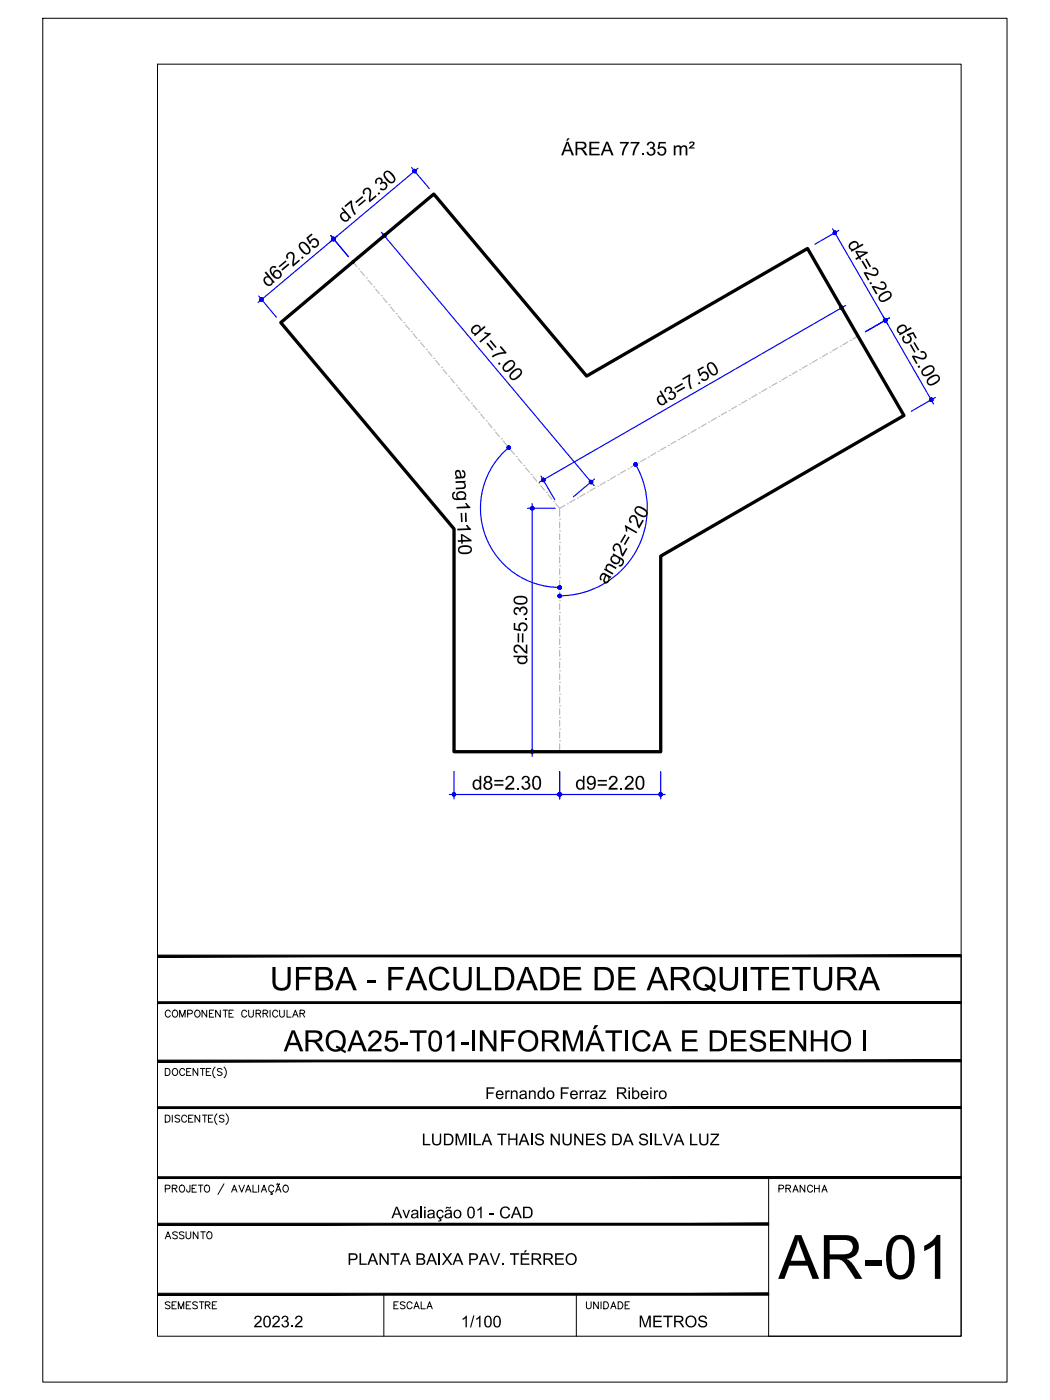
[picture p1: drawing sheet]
<svg xmlns="http://www.w3.org/2000/svg" width="229mm" height="305mm" viewBox="0 0 229 305" stroke-linecap="round" stroke-linejoin="round" font-family="sans-serif">
<!-- layer: ARQ_EIXO CINZA 04 -->
<g fill="none" stroke="#bababa" stroke-width=".25">
<path d="M76.8 57l.9 1.1M78.1 58.5h.1M78.5 59.1l.8 .9M79.8 60.5h.1M80.1 61l.9 1M81.4 62.4h.1M81.8 62.9l.8 1M83 64.4h.1M83.4 64.9l.8 1M84.7 66.3h.1M85 66.8l.9 1M86.3 68.3h.1"/>
<path d="M86.7 68.8l.8 1M87.9 70.2h.1M88.3 70.7l.9 1M89.5 72.2h.1M90 72.7l.8 1M91.2 74.1h.1M91.6 74.6l.8 1M92.8 76.1h.1M93.2 76.5l.8 1M94.4 78h.1M94.9 78.5l.8 1M96.1 80h.1"/>
<path d="M175.8 79.5l-1.1 .7M176.3 79.2h.1M178 78.3l-1.1 .6M178.5 77.9h.1M180.2 77l-1.1 .6M180.7 76.7h.1M182.4 75.7l-1.1 .7M182.9 75.4h.1M184.6 74.5l-1.1 .6M185.1 74.1h.1M186.8 73.2l-1.1 .6M96.5 80.4l.8 1"/>
<path d="M97.7 81.9h.1M98.1 82.4l.8 1M99.4 83.9h.1M99.7 84.3l.9 1M101 85.8h.1M101.4 86.3l.8 .9M102.6 87.8h.1M103 88.2l.8 1M104.2 89.7h.1M104.6 90.2l.9 .9M105.9 91.7h.1M106.3 92.1l.8 1"/>
<path d="M107.5 93.6h.1M107.9 94.1l.8 .9M109.1 95.5h.1M109.6 96l.8 1M110.8 97.5h.1M111.2 98l.8 .9M112.4 99.4h.1M112.8 99.9l.8 1M140.6 99.9l-1.1 .6M141.1 99.5h.1M142.8 98.6l-1.1 .6M143.3 98.3h.1"/>
<path d="M144.9 97.3l-1.1 .7M145.5 97h.1M147.2 96.1l-1.2 .6M147.7 95.7h.1M149.4 94.8l-1.1 .6M149.9 94.4h.1M151.6 93.5l-1.1 .6M152.1 93.2h.1M153.8 92.2l-1.1 .7M154.3 91.9h.1M156 91l-1.1 .6M156.5 90.6h.1"/>
<path d="M158.2 89.7l-1.1 .6M158.7 89.4h.1M160.4 88.4l-1.1 .7M160.9 88.1h.1M162.6 87.2l-1.1 .6M163.1 86.8h.1M164.8 85.9l-1.1 .6M165.3 85.6h.1M167 84.6l-1.1 .7M167.5 84.3h.1M169.2 83.4l-1.1 .6M169.7 83h.1"/>
<path d="M171.4 82.1l-1.1 .6M171.9 81.7h.1M173.6 80.8l-1.1 .6M174.1 80.5h.1M114 101.3h.1M114.4 101.9l.9 .9M115.7 103.3h.1M116.1 103.8l.8 1M117.3 105.2h.1M117.7 105.7l.8 1M119 107.2h.1M119.3 107.7l.8 1"/>
<path d="M120.6 109.1h.1M121 109.6l.8 1.1M121.8 118.1h.1M121.8 115.6h.1M121.8 113h.1M121.8 113.7v1.2M121.8 116.2v1.3M121.8 118.7v1.3M123 110l-1.2 .7v1.7M123.5 109.7h.1M125.2 108.8l-1.1 .6M125.7 108.4h.1"/>
<path d="M127.4 107.5l-1.1 .6M127.9 107.1h.1M129.6 106.2l-1.1 .6M130.1 105.9h.1M131.8 104.9l-1.1 .7M132.3 104.6h.1M134 103.7l-1.1 .6M134.5 103.3h.1M136.2 102.4l-1.1 .6M136.7 102.1h.1M138.4 101.1l-1.1 .7M138.9 100.8h.1"/>
<path d="M121.8 138.4h.1M121.8 135.9h.1M121.8 133.4h.1M121.8 130.8h.1M121.8 128.3h.1M121.8 125.7h.1M121.8 123.2h.1M121.8 120.7h.1M121.8 121.3v1.3M121.8 123.8v1.3M121.8 126.4v1.2M121.8 128.9v1.3"/>
<path d="M121.8 131.4v1.3M121.8 134v1.3M121.8 136.5v1.3M121.8 139.1v1.2M121.8 158.8h.1M121.8 156.2h.1M121.8 153.7h.1M121.8 151.1h.1M121.8 148.6h.1M121.8 146.1h.1M121.8 143.5h.1M121.8 141h.1"/>
<path d="M121.8 141.6v1.3M121.8 144.1v1.3M121.8 146.7v1.3M121.8 149.2v1.3M121.8 151.8v1.2M121.8 154.3v1.3M121.8 156.8v1.3M121.8 159.4v1.3M121.8 161.3h.1M121.8 161.9v1.8"/>
</g>
<!-- layer: COTA AZUL -->
<g fill="none" stroke="#00f" stroke-width=".25">
<path d="M89.6 36.5l3.9 4.6M91 36.6l-34.8 29.3M72 51.3l3.9 4.6M83 50.5l46.3 55.2M84.5 50.7l-4.7 3.8M181.3 49.8l21.9 38.1M182.6 50.2l-5.2 3M56.3 64.4l3.9 4.6M182.7 66.1l3 5.2M184.1 66.5l-66.7 38.5M193.6 69.2l-5.2 3M110.8 97.4a17.3 17.3 0 0 0-5.2 19.1 17.3 17.3 0 0 0 16.3 11.4"/>
<path d="M203.6 86.5l-5.2 3M114.9 110.7h6M115.9 109.6v55.1M117.8 103.6l3 5.2M129.4 104.3l-4.6 3.9M138.4 101.1a19.1 19.1 0 0 1-16.5 28.6M97.8 173h47M98.8 168v5.9M114.9 163.7h6M121.8 168v5.9M143.8 168v5.9"/>
</g>
<g fill="#00f" stroke="#00f" stroke-width=".22">
<path d="M83.4 51l-.1 .2 .4 .1zM83.3 51.2l.4 .1-.4 .1zM83.3 51.4l.1 .2 .3-.3z"/>
<path d="M83.4 51.6l.1 .1 .2-.4zM83.7 51.3v.4h-.2zM83.7 51.3v.4l.2-.1z"/>
<path d="M83.7 51.3l.2 .3 .1-.2zM83.7 51.3h.3v.1zM83.7 51.3h.3l-.1-.2z"/>
<path d="M83.8 51l-.1 .3 .2-.2zM83.6 51h.2l-.1 .3zM83.4 51l.3 .3-.1-.3z"/>
<path d="M128.7 104.9l.2 .3 .1-.1zM128.7 104.9h.3v.2zM128.7 104.9h.3l-.1-.2z"/>
<path d="M128.8 104.6l-.1 .3 .2-.2zM128.6 104.6h.2l-.1 .3zM128.4 104.6l.3 .3-.1-.3z"/>
<path d="M128.4 104.6l-.1 .2 .4 .1zM128.3 104.8l.4 .1-.4 .1zM128.3 105l.1 .2 .3-.3z"/>
<path d="M128.7 104.9l-.3 .3 .1 .1zM128.7 104.9v.4h-.2zM128.7 104.9v.4l.2-.1z"/>
<path d="M115.7 110.3l.2 .4v-.4zM115.7 110.3l.2 .4-.4-.2zM115.5 110.5v.2h.4z"/>
<path d="M115.5 110.7v.2l.4-.2zM115.5 110.9l.4-.2-.2 .3zM115.9 110.7l-.2 .3h.2z"/>
<path d="M115.9 110.7v.3h.1zM115.9 110.7l.3 .2-.2 .1zM115.9 110.7l.3 .2v-.2z"/>
<path d="M115.9 110.7h.3v-.2zM116 110.3l.2 .2-.3 .2zM115.9 110.3v.4l.1-.4z"/>
<path d="M115.9 163.7v.3h.1zM115.9 163.7l.3 .1-.2 .2zM115.9 163.7l.3 .1v-.1z"/>
<path d="M115.9 163.7h.3v-.2zM116 163.3l.2 .2-.3 .2zM115.9 163.3v.4l.1-.4z"/>
<path d="M115.7 163.3l.2 .4v-.4zM115.7 163.3l.2 .4-.4-.2zM115.5 163.5v.2h.4z"/>
<path d="M115.5 163.7v.1l.4-.1zM115.5 163.8l.4-.1-.2 .3zM115.9 163.7l-.2 .3h.2z"/>
<path d="M117.9 104.7l.2 .1 .2-.3zM118.3 104.5v.4l-.2-.1zM118.3 104.5v.4l.1-.1z"/>
<path d="M118.3 104.5l.1 .3 .2-.1zM118.3 104.5h.4l-.1 .2zM118.3 104.5h.4l-.1-.2z"/>
<path d="M118.4 104.2l-.1 .3 .3-.2zM118.3 104.1l.1 .1-.1 .3zM118.1 104.2l.2 .3v-.4z"/>
<path d="M118.1 104.2l-.2 .1 .4 .2zM117.9 104.3l.4 .2h-.4zM117.9 104.5v.2l.4-.2z"/>
<path d="M183 66.7l-.1 .1 .3 .2zM182.9 66.8l.3 .2h-.4zM182.8 67l.1 .2 .3-.2z"/>
<path d="M182.9 67.2l.1 .1 .2-.3zM183.2 67v.4l-.2-.1zM183.2 67v.4l.2-.1z"/>
<path d="M181.6 50.3l-.2 .2 .3 .2zM181.4 50.5l.3 .2h-.3zM181.4 50.7v.1l.3-.1z"/>
<path d="M181.4 50.8l.2 .2 .1-.3zM181.7 50.7v.4l-.1-.1zM181.7 50.7v.4l.2-.1z"/>
<path d="M181.7 50.7l.2 .3 .2-.2zM181.7 50.7h.4v.1zM181.7 50.7h.4v-.2z"/>
<path d="M181.9 50.3l-.2 .4 .4-.2zM181.7 50.3h.2l-.2 .4zM181.6 50.3l.1 .4v-.4z"/>
<path d="M192.7 69.7l.3 .4 .1-.2zM192.7 69.7h.4v.2zM192.7 69.7h.4v-.1z"/>
<path d="M193 69.4l-.3 .3 .4-.1zM192.7 69.3l.3 .1-.3 .3zM192.6 69.4l.1 .3v-.4z"/>
<path d="M192.6 69.4l-.2 .2 .3 .1zM192.4 69.6l.3 .1h-.3zM192.4 69.7v.2l.3-.2z"/>
<path d="M192.4 69.9l.2 .2 .1-.4zM192.7 69.7v.4h-.1zM192.7 69.7v.4h.3z"/>
<path d="M192.6 69.4l-.2 .2 .3 .1zM192.4 69.6l.3 .1h-.3zM192.4 69.7v.2l.3-.2z"/>
<path d="M192.4 69.9l.2 .2 .1-.4zM192.7 69.7v.4h-.1zM192.7 69.7v.4h.3z"/>
<path d="M192.7 69.7l.3 .4 .1-.2zM192.7 69.7h.4v.2zM192.7 69.7h.4v-.1z"/>
<path d="M193 69.4l-.3 .3 .4-.1zM192.7 69.3l.3 .1-.3 .3zM192.6 69.4l.1 .3v-.4z"/>
<path d="M202.8 87l.1 .4 .2-.2zM202.8 87h.3v.2zM202.8 87h.3v-.1z"/>
<path d="M202.9 86.7l-.1 .3 .3-.1zM202.8 86.7h.1l-.1 .3zM202.6 86.7l.2 .3v-.3z"/>
<path d="M202.6 86.7l-.2 .2 .4 .1zM202.4 86.9l.4 .1h-.4zM202.4 87v.2l.4-.2z"/>
<path d="M202.4 87.2l.2 .2 .2-.4zM202.8 87v.4h-.2zM202.8 87v.4h.1z"/>
<path d="M72.8 51.7l-.2 .3 .3-.2zM72.6 51.6l.2 .1-.2 .3zM72.4 51.7l.2 .3v-.4z"/>
<path d="M72.4 51.7l-.1 .2 .3 .1zM72.3 51.9l.3 .1-.3 .1zM72.3 52.1v.2l.3-.3z"/>
<path d="M72.3 52.3l.2 .1 .1-.4zM72.6 52l.1 .4h-.2zM72.6 52l.1 .4 .2-.1z"/>
<path d="M72.6 52l.3 .3 .1-.1zM72.6 52h.4v.2zM72.6 52h.4l-.1-.2z"/>
<path d="M56.6 65.4l.2 .2 .1-.4zM56.9 65.2l.1 .4h-.2zM56.9 65.2l.1 .4 .2-.1z"/>
<path d="M56.9 65.2l.3 .3 .1-.2zM56.9 65.2h.4v.1zM56.9 65.2h.4l-.1-.2z"/>
<path d="M57.1 64.9l-.2 .3 .3-.2zM56.9 64.9h.2l-.2 .3zM56.7 64.9l.2 .3v-.3z"/>
<path d="M56.7 64.9l-.1 .2 .3 .1zM56.6 65.1l.3 .1-.3 .1zM56.6 65.3v.1l.3-.2z"/>
<path d="M72.3 52.3l.2 .1 .1-.4zM72.6 52l.1 .4h-.2zM72.6 52l.1 .4 .2-.1z"/>
<path d="M72.6 52l.3 .3 .1-.1zM72.6 52h.4v.2zM72.6 52h.4l-.1-.2z"/>
<path d="M72.8 51.7l-.2 .3 .3-.2zM72.6 51.6l.2 .1-.2 .3zM72.4 51.7l.2 .3v-.4z"/>
<path d="M72.4 51.7l-.1 .2 .3 .1zM72.3 51.9l.3 .1-.3 .1zM72.3 52.1v.2l.3-.3z"/>
<path d="M90.4 36.9l-.1 .4 .3-.3zM90.2 36.9h.2l-.1 .4zM90 37l.3 .3-.1-.4z"/>
<path d="M90 37l-.1 .1 .4 .2zM89.9 37.1l.4 .2h-.4zM89.9 37.3l.1 .2 .3-.2z"/>
<path d="M90 37.5l.1 .1 .2-.3zM90.3 37.3v.3h-.2zM90.3 37.3v.3l.2-.1z"/>
<path d="M90.3 37.3l.2 .2 .1-.1zM90.3 37.3l.3-.1v.2zM90.3 37.3l.3-.1v-.2z"/>
<path d="M121.8 173h.4v-.2zM122 172.6l.2 .2-.4 .2zM121.8 172.6v.4l.2-.4z"/>
<path d="M121.7 172.6l.1 .4v-.4zM121.5 172.8l.2-.2 .1 .4zM121.5 172.8v.2h.3z"/>
<path d="M121.5 173v.1l.3-.1zM121.5 173.1l.3-.1-.1 .3zM121.8 173l-.1 .3 .1 .1z"/>
<path d="M121.8 173v.4l.2-.1zM121.8 173l.4 .1-.2 .2zM121.8 173l.4 .1v-.1z"/>
<path d="M98.5 173v.1l.3-.1zM98.5 173.1l.3-.1-.2 .3zM98.8 173l-.2 .3 .2 .1z"/>
<path d="M98.8 173v.4l.2-.1zM98.8 173l.3 .1-.1 .2zM98.8 173l.3 .1 .1-.1z"/>
<path d="M98.8 173h.4l-.1-.2zM99 172.6l.1 .2-.3 .2zM98.8 172.6v.4l.2-.4z"/>
<path d="M98.6 172.6l.2 .4v-.4zM98.6 172.6l.2 .4-.3-.2zM98.5 172.8v.2h.3z"/>
<path d="M143.8 173h.4v-.2zM144 172.6l.2 .2-.4 .2zM143.8 172.6v.4l.2-.4z"/>
<path d="M143.6 172.6l.2 .4v-.4zM143.6 172.6l.2 .4-.3-.2zM143.5 172.8v.2h.3z"/>
<path d="M143.5 173v.1l.3-.1zM143.5 173.1l.3-.1-.2 .3zM143.8 173l-.2 .3 .2 .1z"/>
<path d="M143.8 173v.4l.2-.1zM143.8 173l.4 .1-.2 .2zM143.8 173l.4 .1v-.1z"/>
<path d="M121.5 173v.1l.3-.1zM121.5 173.1l.3-.1-.1 .3zM121.8 173l-.1 .3 .1 .1z"/>
<path d="M121.8 173v.4l.2-.1zM121.8 173l.4 .1-.2 .2zM121.8 173l.4 .1v-.1z"/>
<path d="M121.8 173h.4v-.2zM122 172.6l.2 .2-.4 .2zM121.8 172.6v.4l.2-.4z"/>
<path d="M121.7 172.6l.1 .4v-.4zM121.5 172.8l.2-.2 .1 .4zM121.5 172.8v.2h.3z"/>
<path d="M110.9 97.1l-.2 .4 .3-.3zM110.7 97.1h.2l-.2 .4zM110.5 97.2l.2 .3v-.4z"/>
<path d="M110.5 97.2l-.1 .1 .3 .2zM110.4 97.3l.3 .2h-.3zM110.4 97.5l.1 .2 .2-.2z"/>
<path d="M110.5 97.7l.1 .1 .1-.3zM110.7 97.5l.1 .3h-.2zM110.7 97.5l.1 .3 .2-.1z"/>
<path d="M110.7 97.5l.3 .2 .1-.1zM110.7 97.5l.4-.1v.2zM110.7 97.5l.4-.1-.1-.2z"/>
<path d="M121.8 127.9h.4v-.2zM122 127.6l.2 .1-.4 .2zM121.8 127.5v.4l.2-.3z"/>
<path d="M121.7 127.6l.1 .3v-.4zM121.5 127.7l.2-.1 .1 .3zM121.5 127.7v.2h.3z"/>
<path d="M121.5 127.9v.2l.3-.2zM121.5 128.1l.3-.2-.1 .3zM121.8 127.9l-.1 .3 .1 .1z"/>
<path d="M121.8 127.9v.4l.2-.1zM121.8 127.9l.4 .2-.2 .1zM121.8 127.9l.4 .2v-.2z"/>
<path d="M121.5 129.8v.1l.3-.1zM121.5 129.9l.3-.1-.1 .3zM121.8 129.8l-.1 .3h.1z"/>
<path d="M121.8 129.8v.3h.2zM121.8 129.8l.4 .1-.2 .2zM121.8 129.8l.4 .1v-.1z"/>
<path d="M121.8 129.8h.4v-.2zM122 129.4l.2 .2-.4 .2zM121.8 129.4v.4l.2-.4z"/>
<path d="M121.7 129.4l.1 .4v-.4zM121.7 129.4l.1 .4-.3-.2zM121.5 129.6v.2h.3z"/>
<path d="M138.2 100.8l-.2 .1 .4 .2zM138 100.9l.4 .2h-.4zM138 101.1v.2l.4-.2z"/>
<path d="M138 101.3l.2 .1 .2-.3zM138.4 101.1v.4l-.2-.1zM138.4 101.1v.4l.2-.1z"/>
<path d="M138.4 101.1l.2 .3 .1-.1zM138.4 101.1h.4l-.1 .2zM138.4 101.1h.4l-.1-.2z"/>
<path d="M138.6 100.8l-.2 .3 .3-.2zM138.4 100.8h.2l-.2 .3zM138.2 100.8l.2 .3v-.3z"/>
</g>
<!-- layer: 0 -->
<path d="M61.1 70.2l33.3-28 33.3 39.7 48.1-27.8 21 36.4-53 30.6v42.6h-45v-48.6z" fill="none" stroke="#000" stroke-width=".72"/>
<!-- layer: MRG_EXTERNA -->
<path d="M9.3 4h209.9v296.9h-209.9z" fill="none" stroke="#000" stroke-width=".22"/>
<!-- layer: MRG_INTERNA -->
<path d="M34.3 14h175v276.9h-175z" fill="none" stroke="#000" stroke-width=".22"/>
<!-- layer: SIMB_01 -->
<g fill="#000" stroke="#000" stroke-width=".22">
<path d="M34.3 218.1v.4l175-.4zM34.3 218.5l175-.4v.4z"/>
<path d="M34.3 207.9v.4l175-.4zM34.3 208.3l175-.4v.4z"/>
<path d="M34.3 230.8v.4l175-.4zM34.3 231.2l175-.4v.4z"/>
<path d="M34.3 256.2v.4l175-.4zM34.3 256.6l175-.4v.4z"/>
<path d="M34.3 241v.3l175-.3zM34.3 241.3l175-.3v.3z"/>
<path d="M34.3 266.3v.4l133-.4zM34.3 266.7l133-.4v.4z"/>
<path d="M34.3 282h133v-.4zM34.3 281.6h133l-133 .4z"/>
</g>
<g fill="none" stroke="#000" stroke-width=".22">
<path d="M45 219.9v1.5l-1-1.5v1.5M46.5 219.9h-.9v1.5h.9M48 219.9v1.5l-1.1-1.5v1.5M48.6 219.9h1M49.1 219.9v1.5M50.8 219.9h-.9v1.5h.9M54.1 219.9v1.1l.5 .4h.3l.3-.4v-1.1M58.8 219.9v1.5M60.9 219.9v1.1l.4 .4 .5-.2 .1-1.3M62.5 219.9v1.5h.9M209.3 208.1v82.8h-42v-34.5M36 232.6h.5a.82 .82 0 0 1 .5 .8 .82 .82 0 0 1-.5 .7h-.5z"/>
<path d="M37.1 220.3a.56 .56 0 0 0-.7-.4 .56 .56 0 0 0-.4 .6 .63 .63 0 0 0 .2 .8 .63 .63 0 0 0 .9-.2M37.7 220.1a.72 .72 0 0 1 1 .2 .72 .72 0 0 1-.3 1.1 .72 .72 0 0 1-.9-.4 .72 .72 0 0 1 .2-.9zM37.7 232.8a.72 .72 0 0 1 1 .2 .72 .72 0 0 1-.3 1.1 .72 .72 0 0 1-.9-.4 .72 .72 0 0 1 .2-.9zM39.1 221.4v-1.5l.6 1.5 .6-1.5v1.5M40.2 233a.56 .56 0 0 0-.6-.4 .56 .56 0 0 0-.5 .6 .63 .63 0 0 0 .3 .8 .63 .63 0 0 0 .8-.2M40.6 233.3h.6M40.9 220.7l.9-.1v-.5l-.3-.2h-.6v1.5M41.6 232.6h-1v1.5h1M42.7 220a.71 .71 0 0 1 .9 .7 .71 .71 0 0 1-.9 .7l-.3-.5v-.4zM43.1 232.6v1.5l-1.1-1.5v1.5M43.6 232.6h1M44.1 232.6v1.5"/>
<path d="M44.9 233.3h.6M45.6 220.6h.5M45.9 232.6h-1v1.5h1M46.8 232.3a1.57 1.57 0 0 0 0 2.4M48.3 232.8l-.3-.2-.7 .2 .2 .4 .5 .2 .3 .3v.2l-.3 .2-.7-.2M48.8 232.3a1.57 1.57 0 0 1 0 2.4M49.9 220.6h.5M53.7 220.3a.56 .56 0 0 0-.6-.4 .56 .56 0 0 0-.5 .6 .63 .63 0 0 0 .3 .8 .63 .63 0 0 0 .8-.2M55.8 220.6h.8l.2-.4-.4-.3h-.6v1.5M56.3 220.6l.5 .8M57.3 220.6h.8l.2-.4-.4-.3h-.6v1.5M57.8 220.6l.5 .8"/>
<path d="M60.5 220.3a.56 .56 0 0 0-.7-.4 .56 .56 0 0 0-.4 .6 .63 .63 0 0 0 .2 .8 .63 .63 0 0 0 .9-.2M63.7 221.4l.6-1.5 .6 1.5M65.3 220.6h.9l.1-.4-.3-.3h-.7v1.5M65.8 220.6l.5 .8M36 242.8h.5a.82 .82 0 0 1 .5 .7 .82 .82 0 0 1-.5 .8h-.5zM36 258.8l.9-.1 .1-.6-1-.1v1.5M37.5 258.7l1-.1v-.5l-1-.1v1.5M37.5 242.8v1.5M38 258.7l.5 .8M39.1 243l-.3-.2-.7 .2 .2 .4 .7 .3 .1 .2v.2l-.3 .2-.7-.2M39.2 258.2a.72 .72 0 0 1 1 .2 .72 .72 0 0 1-.3 1.1 .72 .72 0 0 1-.9-.4 .72 .72 0 0 1 .2-.9zM40.6 243.2a.56 .56 0 0 0-.6-.4 .56 .56 0 0 0-.5 .6 .63 .63 0 0 0 .3 .8 .63 .63 0 0 0 .8-.2"/>
<path d="M41.1 243.5h.6M41.4 258l-.1 1.4-.4 .1-.2-.1-.1-.4M41.8 258.7h.6M42 242.8h-.9v1.5h.9M42.8 258h-1v1.5h1M43.2 258h1M43.5 242.8v1.5l-1-1.5v1.5M43.7 258v1.5M44.1 242.8h1M44.6 242.8v1.5M44.6 258.2a.63 .63 0 0 1 .8-.1 .63 .63 0 0 1 .2 .9 .57 .57 0 0 1-.5 .6 .57 .57 0 0 1-.6-.6zM45.4 243.5h.5"/>
<path d="M46.3 242.8h-.9v1.5h.9M47.2 242.5a1.57 1.57 0 0 0 0 2.3M48.8 243l-.4-.2-.6 .2 .1 .4 .7 .3 .2 .2v.2l-.4 .2-.6-.2M48.8 257.7l-1.3 2.4M49.2 242.5a1.57 1.57 0 0 1 0 2.3M50.4 259.5l.6-1.5 .6 1.5M50.7 259h.7M52 258l.6 1.5 .6-1.5M53.5 259.5l.6-1.5 .6 1.5M53.7 259h.7M55.1 258v1.5h.9M56.3 258v1.5"/>
<path d="M56.9 259.5l.6-1.5 .5 1.5M57.1 259h.7M59.1 259.5v.3l.2 .2h-.4M59.6 258.4a.6 .6 0 0 0-.9-.3 .6 .6 0 0 0-.2 .9 .54 .54 0 0 0 .4 .5 .54 .54 0 0 0 .7-.3M60 259.5l.6-1.5 .6 1.5M60.2 259h.8M60.3 257.8l-.1 .1M60.3 257.8h.2M60.5 257.8l.1 .1M60.6 257.9h.2M60.9 257.7l-.1 .2M61.8 258.2a.72 .72 0 0 1 1 .2 .72 .72 0 0 1-.3 1.1 .72 .72 0 0 1-.9-.4 .72 .72 0 0 1 .2-.9z"/>
<path d="M83.6 281.8v9.1M125.5 281.8v9.1"/>
</g>
<text font-size="13.3" x="169.5" y="278.4">AR-01</text>
<text font-size="7.1" x="58.8" y="215.6">UFBA - FACULDADE DE ARQUITETURA</text>
<text font-size="6.4" x="61.8" y="228.9">ARQA25-T01-INFORMÁTICA E DESENHO I</text>
<g font-size="4.4">
<text x="168.3" y="260.7">PRANCHA</text>
<text x="34.9" y="270.9">ASSUNTO</text>
<text x="34.9" y="286.1">SEMESTRE</text>
<text x="84.7" y="286.1">ESCALA</text>
<text x="126.3" y="286.1">UNIDADE</text>
</g>
<g font-size="4.2">
<text x="122.2" y="33.8">ÁREA 77.35 m²</text>
<text x="74.9" y="48.7" transform="rotate(-40 74.9 48.7)">d7=2.30</text>
<text x="184.4" y="53.1" transform="rotate(60 184.4 53.1)">d4=2.20</text>
<text x="58.3" y="62.7" transform="rotate(-40 58.3 62.7)">d6=2.05</text>
<text x="102.1" y="71.6" transform="rotate(50 102.1 71.6)">d1=7.00</text>
<text x="194.9" y="71.3" transform="rotate(60 194.9 71.3)">d5=2.00</text>
<text x="143.6" y="88.6" transform="rotate(-30 143.6 88.6)">d3=7.50</text>
<text x="99.1" y="102.2" transform="rotate(88 99.1 102.2)">ang1=140</text>
<text x="132.1" y="127.4" transform="rotate(-60 132.1 127.4)">ang2=120</text>
<text x="114.8" y="144.8" transform="rotate(-90 114.8 144.8)">d2=5.30</text>
<text x="102.7" y="171.9">d8=2.30</text>
<text x="125.2" y="171.9">d9=2.20</text>
</g>
<g font-size="3.5">
<text x="105.6" y="239.3">Fernando Ferraz Ribeiro</text>
<text x="91.8" y="249.3">LUDMILA THAIS NUNES DA SILVA LUZ</text>
<text x="85.2" y="265.2">Avaliação 01 - CAD</text>
<text x="75.6" y="275.4">PLANTA BAIXA PAV. TÉRREO</text>
<text x="55.2" y="289">2023.2</text>
<text x="100.3" y="289">1/100</text>
<text x="139" y="289">METROS</text>
</g>
</svg>
